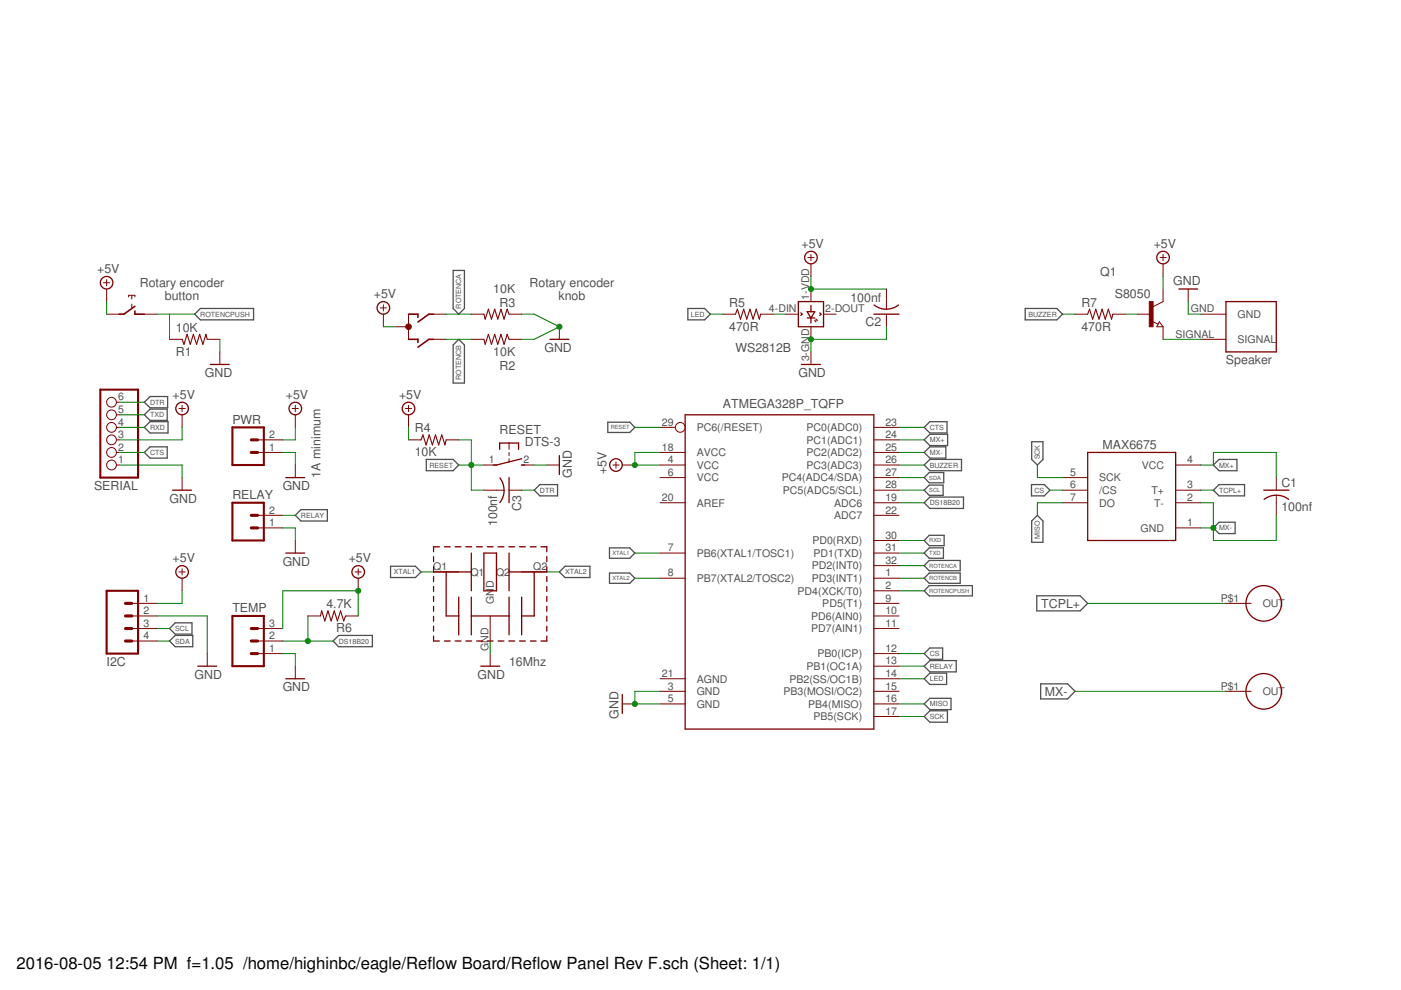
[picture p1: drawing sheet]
<svg xmlns="http://www.w3.org/2000/svg" width="297mm" height="210mm" viewBox="0 0 297 210" stroke-linecap="round" stroke-linejoin="round" font-family="sans-serif">
<g fill="none" stroke="#505050" stroke-width=".28">
<path d="M96.1 57.3h2.4v8.1l-1.2 1.2-1.2-1.2zM41.3 66.6l1.2-1.2h11.3v2.4h-11.3zM97.3 71.9l1.2 1.3v8h-2.4v-8zM145.8 65.4h3.6l1.2 1.2-1.2 1.2h-3.6zM217.4 65.4h6.7l1.2 1.2-1.2 1.2h-6.7zM30.6 90.6l1.2-1.2h3.8v2.4h-3.8zM30.6 87.9l1.2-1.2h3.7v2.4h-3.7zM30.6 95.9l1.2-1.2h3.7v2.4h-3.7zM30.6 85.3l1.2-1.2h3.7v2.4h-3.7zM90.4 97.4h5.7l1.2 1.2-1.2 1.2h-5.7zM128.9 89.5h4.6l1.1 1.1-1.1 1.1h-4.6zM195.9 98.6l1.2-1.2h6.8v2.4h-6.8z"/>
<path d="M195.9 93.3l1.2-1.2h3.8v2.4h-3.8zM195.9 95.9l1.2-1.2h3.4v2.4h-3.4zM197.1 89.4h3.7v2.4h-3.7l-1.2-1.2zM218.7 93.7h2.4v3.7l-1.2 1.2-1.2-1.2zM257.3 98.6l1.2-1.2h3.8v2.4h-3.8zM63.8 108.1h5.6v2.4h-5.6l-1.2-1.2zM113.3 103.9l1.2-1.2h3.7v2.4h-3.7zM129.2 116.2h4.3l1.1 1.1-1.1 1.1h-4.3zM195.9 101.3l1.1-1.1h3.1v2.2h-3.1zM195.9 103.9l1.1-1.1h3v2.2h-3zM195.9 106.6l1.2-1.2h7.2v2.4h-7.2zM197 113.5h3.2v2.2h-3.2l-1.1-1.1z"/>
<path d="M197 116.2h3v2.2h-3l-1.1-1.1zM197 118.8h6.6v2.2h-6.6l-1.1-1.1zM218.7 102.7h2.7l1.2 1.2-1.2 1.2h-2.7zM219.9 109.3l1.2 1.2v4.5h-2.4v-4.5zM257.3 103.9l1.2-1.2h5.4v2.4h-5.4zM257.3 111.9l1.2-1.2h3.4v2.4h-3.4zM35.9 135.9l1.2-1.2h3.8v2.4h-3.8zM35.9 133.3l1.2-1.2h3.6v2.4h-3.6zM71.8 134.7h7.2v2.4h-7.2l-1.2-1.2zM82.8 120.1h5.3l1.2 1.2-1.2 1.1h-5.3zM118.6 121.3l1.2-1.2h5.3v2.3h-5.3zM129.2 121.5h4.3l1.1 1.1-1.1 1.1h-4.3z"/>
<path d="M195.9 138.6l1.2-1.2h2.8v2.4h-2.8zM197 121.5h6.6v2.2h-6.6l-1.1-1.1zM197 124.2h9.2v2.1h-9.2l-1.1-1zM219.8 126.3h9.2l1.6 1.6-1.6 1.6h-9.2zM195.9 149.2l1.2-1.1h4.5v2.4h-4.5zM195.9 151.9l1.2-1.2h3.8v2.4h-3.8zM195.9 141.2l1.2-1.1h5.6v2.4h-5.6zM195.9 143.9l1.2-1.2h3.6v2.4h-3.6zM220.6 145h5.7l1.6 1.6-1.6 1.6h-5.7z"/>
</g>
<g fill="none" stroke="#800000" stroke-width=".28">
<path d="M44.6 77.3h4M116.6 71.9h4M169.3 63.9h5.3v5.4h-5.3zM169.8 66.3l.3 .3-.3 .3M169.9 77.3h4M171.1 66.1h1.6l-.8 1.3zM171.1 67.4h1.6M171.9 64.7v1.4M171.9 67.4v1.1M172.7 67.9l.3 .3M173 67.7l.3 .2M173.8 66.3l.3 .3-.3 .3"/>
<path d="M185.3 66.6h5.3M185.3 64.7a4.3 4.3 0 0 0 5.2 0M249.9 61.3h4M259.9 63.9h10.7v10.7h-10.7zM105.9 95.3v-1.4h4v1.4M110.6 97.3l-5.3 1.3h-.7M110.6 98.6h.7M118.6 96.6v4M145.3 87.9h40v66.7h-40zM230.6 95.9h18.7v18.7h-18.7zM36.6 103.9h4M60.6 117.3h4"/>
<path d="M60.6 101.3h4M91.9 118v1.1M93.2 115.9h-1.3v1.1M94.2 115.9h1.2M96.5 115.9h1.2M98.8 115.9h1.2M99.9 117.3v8M101 115.9h1.3M102.6 117.3h2.7v8h-2.7zM103.3 115.9h1.2M105.6 115.9h1.2M106 101.3l.6 1 .3 1.6"/>
<path d="M106.9 103.9l-.2 1.2-.7 1.5M107.9 115.9h1.2M107.9 101.3v5.3M107.9 117.3v8M110.2 115.9h1.2M112.4 115.9h1.3M114.7 115.9h1.2v1.1M115.9 118v1.1M267.9 103.9h5.4M268 105.9a4.3 4.3 0 0 1 5.2 0M91.9 121.3h8M91.9 134.9v1h1.3"/>
<path d="M91.9 120.1v1.1M91.9 122.2v1.1M91.9 124.4v1M91.9 126.4v1.1M91.9 128.5v1.1M91.9 130.7v1M91.9 132.8v1M94.2 135.9h1.2M94.6 121.3v9.3h2.7M96.5 135.9h1.2M97.3 126.6v8M98.8 135.9h1.2"/>
<path d="M99.9 126.6v8M99.9 130.6h8M101 135.9h1.3M103.3 135.9h1.2M105.6 135.9h1.2M107.9 135.9h1.2M107.9 126.6v8M107.9 121.3h8M110.2 135.9h1.2M110.6 126.6v8M112.4 135.9h1.3M113.3 121.3v9.3h-2.7"/>
<path d="M115.9 134.9v1h-1.2M115.9 120.1v1.1M115.9 122.2v1.1M115.9 124.4v1M115.9 126.4v1.1M115.9 128.5v1.1M115.9 130.7v1M115.9 132.8v1M41.9 141.2h4M60.6 143.9h4M101.9 141.2h4M131.9 147.3v4"/>
<circle cx="22.6" cy="59.9" r="1.33"/>
<circle cx="171.9" cy="54.6" r="1.33"/>
<circle cx="246.6" cy="54.6" r="1.33"/>
<circle cx="81.3" cy="65.3" r="1.33"/>
<circle cx="38.6" cy="86.6" r="1.33"/>
<circle cx="62.6" cy="86.6" r="1.33"/>
<circle cx="86.6" cy="86.6" r="1.33"/>
<circle cx="130.6" cy="98.6" r="1.33"/>
<circle cx="38.6" cy="121.3" r="1.33"/>
<circle cx="75.9" cy="121.3" r="1.33"/>
<circle cx="267.9" cy="127.9" r="3.8"/>
<circle cx="267.9" cy="146.6" r="3.8"/>
</g>
<g fill="none" stroke="#800000" stroke-width=".21">
<path d="M21.9 59.9h1.4M22.6 59.3v1.3M171.3 54.6h1.3M171.9 54v1.3M171.9 55.9v2.7M245.9 54.6h1.4M246.6 54v1.3M246.6 55.9v2.7M22.6 66.6h2.7M22.6 61.3v2.6M27.3 62.9v-.3h1.3v.3M27.9 62.6v.8"/>
<path d="M27.9 64.5v.8M30.6 66.6h2.7M35.9 71.9h2.7M43.9 71.9h2.7M46.6 74.6v2.7M80.6 65.3h1.3M81.3 64.6v1.4M81.3 66.6v2.7M83.9 69.3h2.7M86.6 66.6v5.3M91.9 71.9h2.7M91.9 66.6h2.7"/>
<path d="M99.9 71.9h2.7M99.9 66.6h2.7M107.9 71.9h2.7M107.9 66.6h2.7M118.6 69.3v2.6M153.3 66.6h2.6M161.3 66.6h2.6M166.6 66.6h2.7M171.9 61.3v2.6M171.9 69.3v2.6M171.9 74.6v2.7M174.6 66.6h2.7"/>
<path d="M187.9 61.3v4.3M187.9 66.6v2.7M227.9 66.6h2.7M235.9 66.6h2.7M241.3 66.6h2.6M244.3 68.1l1.3 .6M245.8 68.2l.8 1.1h-1.3zM246.6 61.3v2.6l-2.1 1.1M246.6 69.3v2.6M251.9 61.3v2.6M254.6 71.9h5.3M254.6 66.6h5.3"/>
<path d="M24.7 98.6h.6M24.7 95.9h.6M24.7 93.3h.6M24.7 90.6h.6M24.7 87.9h.6M24.7 85.3h.6M37.9 86.6h1.4M38.6 85.9v1.4M38.6 87.9v2.7M54.6 95.9h5.3M54.6 93.3h5.3M61.9 86.6h1.4"/>
<path d="M62.6 85.9v1.4M62.6 87.9v2.7M62.6 98.6v2.7M85.9 86.6h1.4M86.6 93.3h2.7M86.6 85.9v1.4M86.6 87.9v2.7M94.6 93.3h2.7M102.6 98.6h2.7M107.9 93.9v1.4M107.9 95.9v.7M107.9 97.3v.6"/>
<path d="M110.6 98.6h2.7M115.9 98.6h2.7M129.9 98.6h1.4M130.6 97.9v1.4M131.9 98.6h2.7M139.9 98.6h5.4M139.9 95.9h5.4M139.9 90.6h3.3M185.3 98.6h5.3M185.3 95.9h5.3M185.3 93.3h5.3M185.3 90.6h5.3"/>
<path d="M249.3 98.6h5.3M38.6 101.3v2.6M54.6 109.3h5.3M54.6 111.9h5.3M62.6 114.6v2.7M102.6 103.9h4.3M107.9 103.9h2.7M139.9 117.3h5.4M139.9 101.3h5.4M139.9 106.6h5.4M185.3 117.3h5.3M185.3 101.3h5.3"/>
<path d="M185.3 106.6h5.3M185.3 119.9h5.3M185.3 114.6h5.3M185.3 109.3h5.3M185.3 103.9h5.3M225.3 101.3h5.3M225.3 106.6h5.3M225.3 103.9h5.3M249.3 106.6h5.3M249.3 103.9h5.3M249.3 111.9h5.3M270.6 101.3v2.6"/>
<path d="M270.6 105v4.3M27.9 133.3h5.4M27.9 130.6h5.4M27.9 127.9h5.4M27.9 135.9h5.4M37.9 121.3h1.4M38.6 120.6v1.3M38.6 122.6v2.7M43.9 138.6v2.6M54.6 138.6h5.3M54.6 133.3h5.3M54.6 135.9h5.3"/>
<path d="M65.3 130.6h2.6M73.3 130.6h2.6M75.3 121.3h1.3M75.9 120.6v1.3M75.9 122.6v2.7M91.9 121.3h5.4M103.9 130.6v5.3M103.9 138.6v2.6M110.6 121.3h5.3M139.9 122.6h5.4M185.3 122.6h5.3M185.3 138.6h5.3"/>
<path d="M185.3 133.3h5.3M185.3 130.6h5.3M185.3 127.9h5.3M185.3 125.3h5.3M259.9 127.9h5.4M62.6 141.2v2.7M131.9 149.2h2.7M139.9 146.6h5.4M139.9 149.2h5.4M139.9 143.9h5.4M185.3 151.9h5.3M185.3 146.6h5.3"/>
<path d="M185.3 149.2h5.3M185.3 143.9h5.3M185.3 141.2h5.3M259.9 146.6h5.4"/>
<circle cx="23.6" cy="98.6" r="1.04"/>
<circle cx="23.6" cy="87.9" r="1.04"/>
<circle cx="23.6" cy="85.3" r="1.04"/>
<circle cx="23.6" cy="95.9" r="1.04"/>
<circle cx="23.6" cy="93.3" r="1.04"/>
<circle cx="23.6" cy="90.6" r="1.04"/>
<circle cx="144.2" cy="90.6" r="1.04"/>
</g>
<path d="M38.6 71.9l.4 1.1 .7-2.1 .6 2.1 .7-2.1 .7 2.1 .6-2.1 .7 2.1 .7-2.1 .2 1M102.6 71.9l.3 1.1 .6-2.1 .7 2.1 .7-2.1 .6 2.1 .7-2.1 .7 2.1 .6-2.1 .4 1M102.6 66.6l.3 1.1 .6-2.1 .7 2.1 .7-2.1 .6 2.1 .7-2.1 .7 2.1 .6-2.1 .4 1M155.9 66.6l.4-1 .7 2.1 .7-2.1 .6 2.1 .7-2.1 .7 2.1 .6-2.1 .7 2.1 .3-1.1M230.6 66.6l.4-1 .7 2.1 .6-2.1 .7 2.1 .7-2.1 .6 2.1 .7-2.1 .7 2.1 .2-1.1M89.3 93.3l.4-1.1 .6 2.1 .7-2.1 .7 2.1 .6-2.1 .7 2.1 .7-2.1 .6 2.1 .3-1M67.9 130.6l.3-1.1 .7 2.2 .6-2.2 .7 2.2 .7-2.2 .6 2.2 .7-2.2 .7 2.2 .4-1.1" fill="none" stroke="#800000" stroke-width=".23"/>
<path d="M28.6 64.9l-2.3 1.7h-1M28.6 66v.6h2M86.6 66.6h2v.7M86.6 71.9h2v.7M91.9 66.6h-1l-2.3 1.7M91.9 71.9h-1l-2.3 1.7" fill="none" stroke="#800000" stroke-width=".34"/>
<circle cx="86.6" cy="69.3" r=".59" fill="#800000" stroke="#800000" stroke-width=".21"/>
<path d="M21.3 82.6h8v18.7h-8zM49.3 90.6h6.6v8h-6.6zM49.3 106.6h6.6v8h-6.6zM22.6 125.3h6.7v13.3h-6.7zM49.3 130.6h6.6v10.6h-6.6z" fill="none" stroke="#800000" stroke-width=".44"/>
<path d="M53.3 93.3h1.3M53.3 95.9h1.3M53.3 109.3h1.3M53.3 111.9h1.3M26.6 133.3h1.3M26.6 130.6h1.3M26.6 127.9h1.3M26.6 135.9h1.3M53.3 133.3h1.3M53.3 135.9h1.3M53.3 138.6h1.3" fill="none" stroke="#800000" stroke-width=".66"/>
<path d="M243.7 63.9h.8v5.4h-.8z" fill="#800000" stroke="#800000" stroke-width=".21"/>
<g fill="none" stroke="#008000" stroke-width=".21">
<path d="M171.9 58.6v2.7h16M246.6 58.6v2.7M22.6 63.9v2.7M33.3 66.6h8M35.9 66.6v5.3M46.6 71.9v2.7M81.3 69.3h2.6M94.6 66.6h5.3M94.6 71.9h5.3M110.6 66.6h2.7l5.3 2.7-5.3 2.6h-2.7M150.6 66.6h2.7M163.9 66.6h2.7"/>
<path d="M187.9 69.3v2.6h-16v2.7M225.3 66.6h2.6M238.6 66.6h2.7M246.6 71.9h8M251.9 63.9v2.7h2.7M25.3 90.6h5.3M25.3 87.9h5.3M25.3 98.6h13.3v2.7M25.3 95.9h5.3M25.3 85.3h5.3M38.6 90.6v2.7h-13.3M59.9 95.9h2.7v2.7"/>
<path d="M62.6 90.6v2.7h-2.7M86.6 90.6v2.7M97.3 98.6h5.3M97.3 93.3h2.6v10.6h2.7M113.3 98.6h2.6M134.6 90.6h5.3M139.9 95.9h-5.3v2.7h5.3M190.6 90.6h5.3M190.6 98.6h5.3M190.6 95.9h5.3M190.6 93.3h5.3M219.9 98.6v2.7h5.4"/>
<path d="M254.6 98.6h2.7v-2.7h13.3v5.4M59.9 111.9h2.7v2.7M59.9 109.3h2.7M110.6 103.9h2.7M134.6 117.3h5.3M190.6 114.6h5.3M190.6 117.3h5.3M190.6 119.9h5.3M190.6 103.9h5.3M190.6 101.3h5.3M190.6 106.6h5.3M222.6 103.9h2.7"/>
<path d="M225.3 106.6h-5.4v2.7M254.6 106.6h2.7v8h13.3v-5.3M254.6 111.9h2.7M254.6 103.9h2.7M33.3 130.6h10.6v8M33.3 135.9h2.6M33.3 133.3h2.6M38.6 125.3v2.6h-5.3M59.9 138.6h2.7v2.6M59.9 135.9h10.7M65.3 130.6v5.3M75.9 130.6v-5.3h-16v8"/>
<path d="M89.3 121.3h2.6M103.9 135.9v2.7M115.9 121.3h2.7M134.6 122.6h5.3M190.6 138.6h5.3M190.6 122.6h5.3M190.6 125.3h5.3M230.6 127.9h29.3M139.9 146.6h-5.3v2.6h5.3M190.6 149.2h5.3M190.6 151.9h5.3M190.6 141.2h5.3"/>
<path d="M190.6 143.9h5.3M227.9 146.6h32"/>
</g>
<g fill="#008000" stroke="#008000" stroke-width=".21">
<circle cx="134.6" cy="149.2" r=".53"/>
<circle cx="118.6" cy="69.3" r=".53"/>
<circle cx="171.9" cy="71.9" r=".53"/>
<circle cx="134.6" cy="98.6" r=".53"/>
<circle cx="171.9" cy="61.3" r=".53"/>
<circle cx="75.9" cy="125.3" r=".53"/>
<circle cx="99.9" cy="98.6" r=".53"/>
<circle cx="257.3" cy="111.9" r=".53"/>
<circle cx="65.3" cy="135.9" r=".53"/>
</g>
<g font-size="3.5">
<text x="3.5" y="205.4">2016-08-05</text>
<text x="22.6" y="205.4">12:54 PM f=1.05 /home/highinbc/eagle/Reflow Board/Reflow Panel Rev F.sch (Sheet: 1/1)</text>
</g>
<g font-size="2.6" fill="#505050">
<text x="169.9" y="52.6">+5V</text>
<text x="244.6" y="52.6">+5V</text>
<text x="20.6" y="57.9">+5V</text>
<text x="233.3" y="58.6">Q1</text>
<text x="29.6" y="60.8">Rotary encoder</text>
<text x="34.9" y="63.6">button</text>
<text x="79.3" y="63.3">+5V</text>
<text x="104.6" y="62.1">10K</text>
<text x="105.9" y="65">R3</text>
<text x="112.3" y="60.8">Rotary encoder</text>
<text x="118.4" y="63.6">knob</text>
<text x="154.6" y="65">R5</text>
<text x="180.3" y="64.1">100nf</text>
<text x="229.3" y="65">R7</text>
<text x="236.4" y="63.1">S8050</text>
<text x="248.8" y="60.5">GND</text>
<text x="37.3" y="70.3">10K</text>
<text x="154.6" y="70.1">470R</text>
<text x="183.5" y="69.1">C2</text>
<text x="229.3" y="70.1">470R</text>
<text x="37.3" y="75.4">R1</text>
<text x="104.6" y="75.4">10K</text>
<text x="115.4" y="74.6">GND</text>
<text x="155.9" y="74.6">WS2812B</text>
<text x="259.9" y="77.3">Speaker</text>
<text x="43.4" y="79.9">GND</text>
<text x="105.9" y="78.4">R2</text>
<text x="169.3" y="79.9">GND</text>
<text x="36.6" y="84.6">+5V</text>
<text x="49.3" y="89.8">PWR</text>
<text x="60.6" y="84.6">+5V</text>
<text x="84.6" y="84.6">+5V</text>
<text x="153.3" y="86.6">ATMEGA328P_TQFP</text>
<text x="87.9" y="91.7">R4</text>
<text x="105.9" y="91.9">RESET</text>
<text x="111.3" y="94.6">DTS-3</text>
<text x="233.8" y="95.1">MAX6675</text>
<text x="67.9" y="101.3" transform="rotate(-90 67.9 101.3)">1A minimum</text>
<text x="87.9" y="96.7">10K</text>
<text x="121.3" y="101.3" transform="rotate(-90 121.3 101.3)">GND</text>
<text x="128.6" y="100.6" transform="rotate(-90 128.6 100.6)">+5V</text>
<text x="19.9" y="103.8">SERIAL</text>
<text x="35.9" y="106.6">GND</text>
<text x="49.3" y="105.8">RELAY</text>
<text x="59.9" y="103.9">GND</text>
<text x="271.7" y="103.3">C1</text>
<text x="105.4" y="111.6" transform="rotate(-90 105.4 111.6)">100nf</text>
<text x="110.5" y="108.3" transform="rotate(-90 110.5 108.3)">C3</text>
<text x="271.7" y="108.3">100nf</text>
<text x="36.6" y="119.3">+5V</text>
<text x="59.9" y="119.9">GND</text>
<text x="73.9" y="119.3">+5V</text>
<text x="49.3" y="129.8">TEMP</text>
<text x="69.2" y="129">4.7K</text>
<text x="220.8" y="128.9">TCPL+</text>
<text x="71.3" y="134">R6</text>
<text x="22.6" y="141.2">I2C</text>
<text x="41.3" y="143.9">GND</text>
<text x="101.3" y="143.9">GND</text>
<text x="107.9" y="141.3">16Mhz</text>
<text x="59.9" y="146.6">GND</text>
<text x="221.5" y="147.5">MX-</text>
<text x="131.1" y="152.4" transform="rotate(-90 131.1 152.4)">GND</text>
</g>
<g font-size="2.2" fill="#505050">
<text x="171.6" y="63.6" transform="rotate(-90 171.6 63.6)">1-VDD</text>
<text x="163" y="66.2">4-DIN</text>
<text x="175" y="66.2">2-DOUT</text>
<text x="249.2" y="71.6">SIGNAL</text>
<text x="252.5" y="66.2">GND</text>
<text x="262.4" y="67.4">GND</text>
<text x="171.6" y="76.6" transform="rotate(-90 171.6 76.6)">3-GND</text>
<text x="262.4" y="72.7">SIGNAL</text>
<text x="25.1" y="87.6">5</text>
<text x="25.1" y="84.9">6</text>
<text x="25.1" y="95.6">2</text>
<text x="25.1" y="92.9">3</text>
<text x="25.1" y="90.2">4</text>
<text x="57.1" y="95.6">1</text>
<text x="57.1" y="92.9">2</text>
<text x="140.3" y="95.6">18</text>
<text x="140.3" y="90.2">29</text>
<text x="147.7" y="91.4">PC6(/RESET)</text>
<text x="171" y="94.1">PC1(ADC1)</text>
<text x="171" y="91.4">PC0(ADC0)</text>
<text x="187.7" y="95.6">25</text>
<text x="187.7" y="92.9">24</text>
<text x="187.7" y="90.2">23</text>
<text x="25.1" y="98.2">1</text>
<text x="103.6" y="98.2">1</text>
<text x="111" y="98.2">2</text>
<text x="141.6" y="98.2">4</text>
<text x="141.6" y="100.9">6</text>
<text x="147.7" y="99.4">VCC</text>
<text x="147.7" y="96.7">AVCC</text>
<text x="171" y="99.4">PC3(ADC3)</text>
<text x="171" y="96.7">PC2(ADC2)</text>
<text x="187.7" y="100.9">27</text>
<text x="187.7" y="98.2">26</text>
<text x="226.9" y="100.9">5</text>
<text x="242.1" y="99.4">VCC</text>
<text x="251.7" y="98.2">4</text>
<text x="140.3" y="106.2">20</text>
<text x="147.7" y="102.1">VCC</text>
<text x="147.7" y="107.4">AREF</text>
<text x="165.7" y="102.1">PC4(ADC4/SDA)</text>
<text x="166" y="104.7">PC5(ADC5/SCL)</text>
<text x="176.8" y="107.4">ADC6</text>
<text x="187.7" y="106.2">19</text>
<text x="187.7" y="103.6">28</text>
<text x="226.9" y="103.6">6</text>
<text x="226.9" y="106.2">7</text>
<text x="233.1" y="102.1">SCK</text>
<text x="233.1" y="104.7">/CS</text>
<text x="233.1" y="107.4">DO</text>
<text x="244.1" y="104.7">T+</text>
<text x="244.7" y="107.4">T-</text>
<text x="251.7" y="106.2">2</text>
<text x="251.7" y="103.6">3</text>
<text x="57.1" y="111.6">1</text>
<text x="57.1" y="108.9">2</text>
<text x="176.8" y="110.1">ADC7</text>
<text x="187.7" y="108.9">22</text>
<text x="241.8" y="112.7">GND</text>
<text x="251.7" y="111.6">1</text>
<text x="141.6" y="116.9">7</text>
<text x="147.7" y="118.1">PB6(XTAL1/TOSC1)</text>
<text x="172.2" y="115.4">PD0(RXD)</text>
<text x="172.5" y="118.1">PD1(TXD)</text>
<text x="187.7" y="119.6">32</text>
<text x="187.7" y="116.9">31</text>
<text x="187.7" y="114.2">30</text>
<text x="91.8" y="120.9">Q1</text>
<text x="99.7" y="122.1">Q1</text>
<text x="104.7" y="124.8" transform="rotate(-90 104.7 124.8)">D</text>
<text x="105.2" y="122.1">Q2</text>
<text x="113.1" y="120.9">Q2</text>
<text x="141.6" y="122.2">8</text>
<text x="147.7" y="123.4">PB7(XTAL2/TOSC2)</text>
<text x="172.1" y="123.4">PD3(INT1)</text>
<text x="172.1" y="120.7">PD2(INT0)</text>
<text x="187.7" y="124.9">2</text>
<text x="187.7" y="122.2">1</text>
<text x="30.4" y="127.6">1</text>
<text x="30.4" y="130.2">2</text>
<text x="104.7" y="128.1" transform="rotate(-90 104.7 128.1)">GN</text>
<text x="169.1" y="126.1">PD4(XCK/T0)</text>
<text x="172" y="131.4">PD6(AIN0)</text>
<text x="174.3" y="128.7">PD5(T1)</text>
<text x="187.7" y="130.2">10</text>
<text x="187.7" y="127.6">9</text>
<text x="258.8" y="127.6">P$1</text>
<text x="267.7" y="128.7">OUT</text>
<text x="30.4" y="132.9">3</text>
<text x="30.4" y="135.5">4</text>
<text x="57.1" y="135.5">2</text>
<text x="57.1" y="132.9">3</text>
<text x="172" y="134.1">PD7(AIN1)</text>
<text x="187.7" y="132.9">11</text>
<text x="57.1" y="138.2">1</text>
<text x="103.6" y="138" transform="rotate(-90 103.6 138)">GND</text>
<text x="140.3" y="143.5">21</text>
<text x="171" y="142.1">PB1(OC1A)</text>
<text x="173.3" y="139.4">PB0(ICP)</text>
<text x="187.7" y="143.5">14</text>
<text x="187.7" y="140.9">13</text>
<text x="187.7" y="138.2">12</text>
<text x="141.6" y="146.2">3</text>
<text x="141.6" y="148.9">5</text>
<text x="147.7" y="147.4">GND</text>
<text x="147.7" y="144.7">AGND</text>
<text x="166.1" y="147.4">PB3(MOSI/OC2)</text>
<text x="167.4" y="144.7">PB2(SS/OC1B)</text>
<text x="187.7" y="148.9">16</text>
<text x="187.7" y="146.2">15</text>
<text x="258.8" y="146.2">P$1</text>
<text x="267.7" y="147.4">OUT</text>
<text x="147.7" y="150">GND</text>
<text x="171.3" y="150.1">PB4(MISO)</text>
<text x="172.5" y="152.7">PB5(SCK)</text>
<text x="187.7" y="151.5">17</text>
</g>
<g font-size="1.5" fill="#505050">
<text x="97.8" y="65.4" transform="rotate(-90 97.8 65.4)">ROTENCA</text>
<text x="42.5" y="67.1">ROTENCPUSH</text>
<text x="146.5" y="67.1">LED</text>
<text x="218.1" y="67.1">BUZZER</text>
<text x="97.8" y="80.5" transform="rotate(-90 97.8 80.5)">ROTENCB</text>
<text x="31.8" y="88.5">TXD</text>
<text x="31.8" y="85.8">DTR</text>
<text x="31.8" y="91.1">RXD</text>
<text x="197.1" y="91.1">CTS</text>
<text x="197.1" y="93.8">MX+</text>
<text x="31.8" y="96.5">CTS</text>
<text x="91.1" y="99.1">RESET</text>
<text x="197.1" y="99.1">BUZZER</text>
<text x="197.1" y="96.5">MX-</text>
<text x="220.5" y="97.4" transform="rotate(-90 220.5 97.4)">SCK</text>
<text x="258.5" y="99.1">MX+</text>
<text x="114.5" y="104.5">DTR</text>
<text x="197.1" y="107.1">DS18B20</text>
<text x="219.3" y="104.5">CS</text>
<text x="258.5" y="104.5">TCPL+</text>
<text x="63.8" y="109.8">RELAY</text>
<text x="258.5" y="112.5">MX-</text>
<text x="220.5" y="114.3" transform="rotate(-90 220.5 114.3)">MISO</text>
<text x="83.5" y="121.8">XTAL1</text>
<text x="119.8" y="121.8">XTAL2</text>
<text x="37.1" y="136.5">SDA</text>
<text x="37.1" y="133.8">SCL</text>
<text x="71.8" y="136.5">DS18B20</text>
<text x="197.1" y="141.8">RELAY</text>
<text x="197.1" y="139.1">CS</text>
<text x="197.1" y="149.8">MISO</text>
<text x="197.1" y="144.5">LED</text>
<text x="197.1" y="152.4">SCK</text>
</g>
<g font-size="1.2" fill="#505050">
<text x="129.5" y="91">RESET</text>
<text x="197" y="101.7">SDA</text>
<text x="197" y="104.4">SCL</text>
<text x="129.8" y="117.7">XTAL1</text>
<text x="197" y="115">RXD</text>
<text x="197" y="117.7">TXD</text>
<text x="129.8" y="123">XTAL2</text>
<text x="197" y="120.4">ROTENCA</text>
<text x="197" y="123">ROTENCB</text>
<text x="197" y="125.7">ROTENCPUSH</text>
</g>
</svg>
